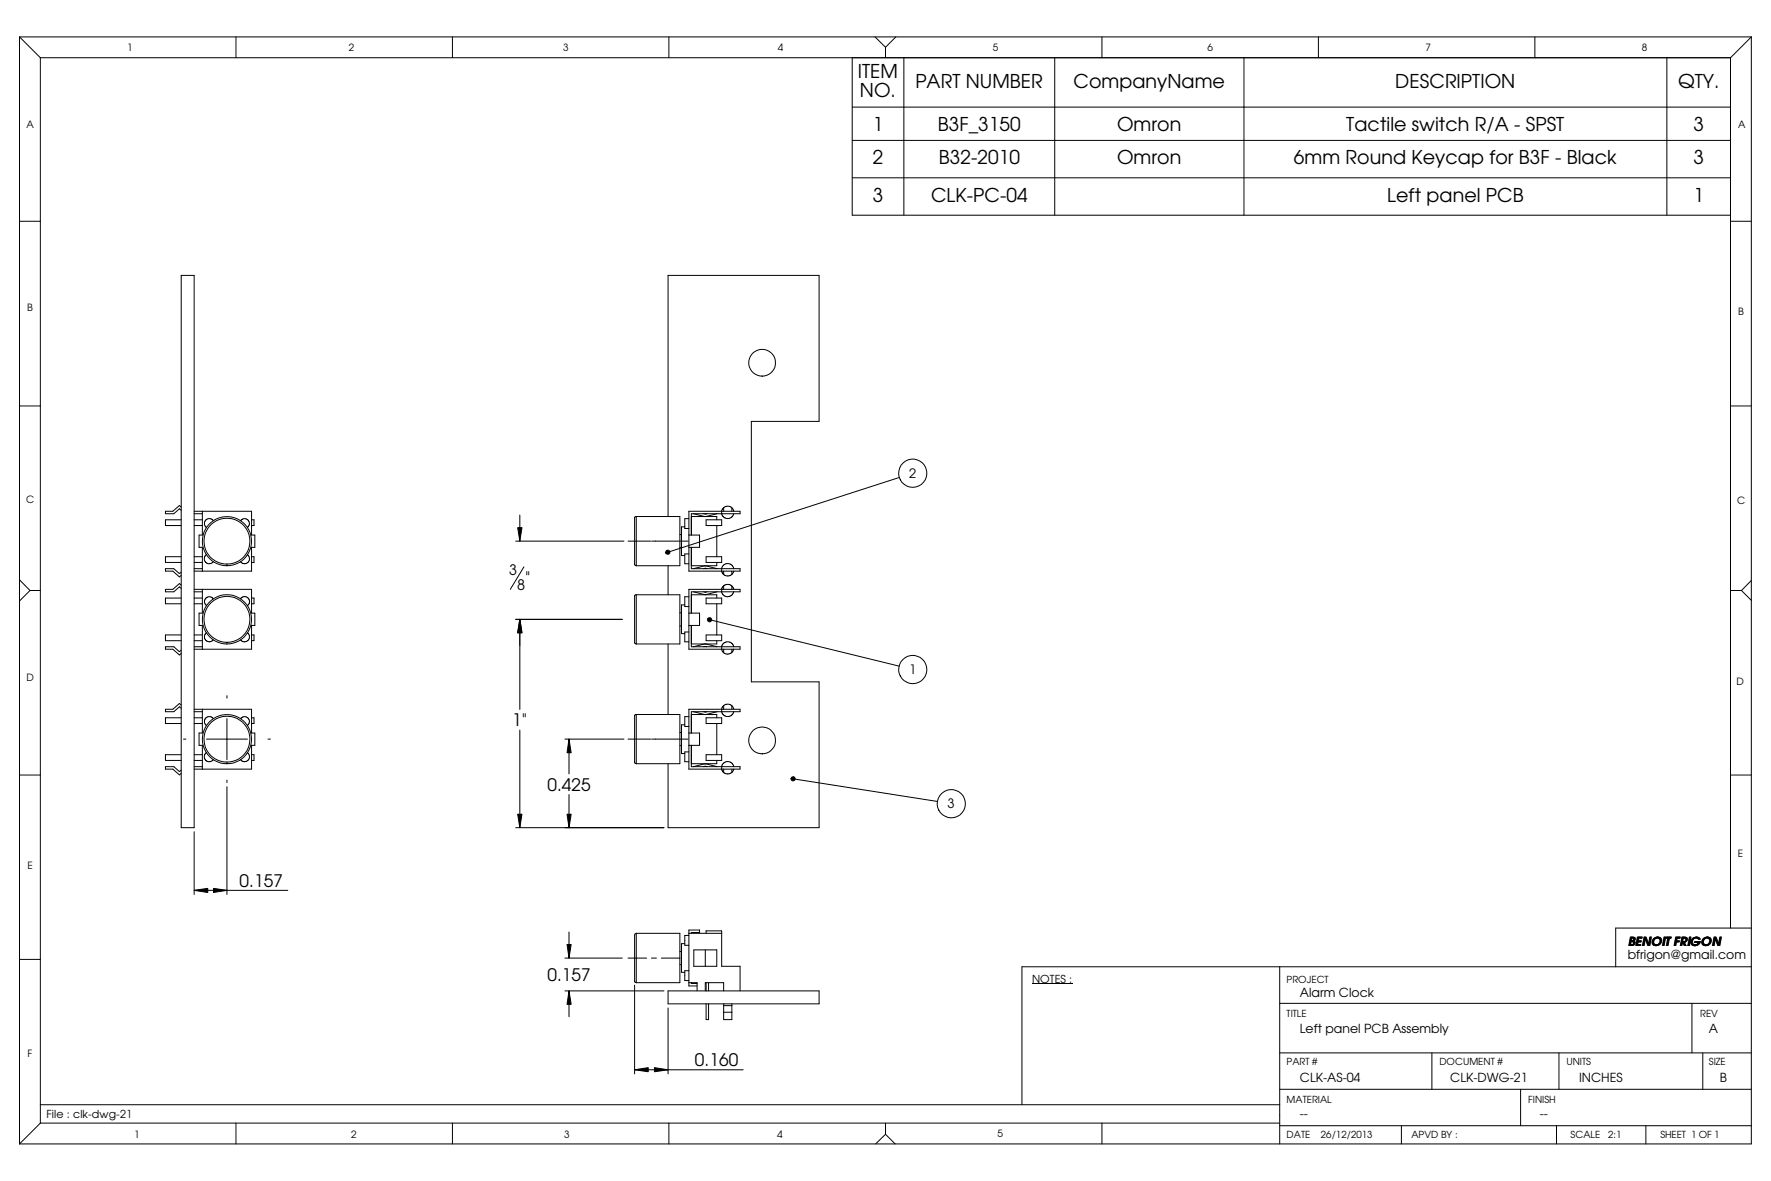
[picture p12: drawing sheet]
<svg xmlns="http://www.w3.org/2000/svg" width="457mm" height="305mm" viewBox="0 0 457 305" stroke-linecap="round" stroke-linejoin="round" font-family="sans-serif">
<g fill="none" stroke="#000" stroke-width=".26">
<path d="M5 9.5l5.4 5.4M5 9.5v285.7M5 9.5h447.1M10.4 14.9v275M10.4 14.9h436.3M60.9 9.5v5.4M116.8 9.5v5.4M172.7 9.5v5.4M220 14.9v40.6h226.7M225.9 9.5l2.7 2.7M228.6 12.2v2.7M231.3 9.5l-2.7 2.7"/>
<path d="M233.3 14.9v40.6M272.3 14.9v40.6M284.5 9.5v5.4M321.1 14.9v40.6M340.4 9.5v5.4M396.2 9.5v5.4M430.3 14.9v40.6M446.7 14.9v224.6M452.1 9.5v285.7h-447.1M452.1 9.5l-5.4 5.4M220 36.2h226.7M220 27.6h226.7"/>
<path d="M5 57.1h5.4M220 45.9h226.7M446.7 57.1h5.4M46.8 71.1h3.3v142.5h-3.3zM5 104.8h5.4M446.7 104.8h5.4M46.8 130.9l-.5-.4-1.7 1.5h-1.9v.6h2.2l1.4-1.3 .5 .4M46.8 134.2h-4.1v1.4h4.1M50.1 132h14.8v6.1h.9v3.2h-.9v6.1h-14.8M50.1 132.6h2.1M50.1 134.2h2.1M50.1 135.6h2.1"/>
<path d="M52.2 132v6.1h-.8v3.2h.8v6.1M55.1 134.4l-.7-.5h-.7l-.6 .3-.3 .6v.6l.5 .7M62.1 134.4l.8-.5h.7l.5 .4 .3 1-.5 .8M64.9 134.2h.7v1.4h-.7M133.1 139.7h28M133.6 136.2h1.1l-.5 3.5zM134.2 132.9v6.8M162.1 139.7h5.9M164.3 133.3l-.5 .2v12.3l.5 .2M164.3 133.3v12.7M164.3 133.3h11.2v12.7h-11.2M168.2 139.7h9.4"/>
<path d="M172.5 133.3v-62.2h39v37.7h-17.5v67.2h17.5v37.6h-39v-16.5M175.5 138h.4M176.8 136h-.9v7.4h.9M177.8 133.9h-1v2.5h1M177.8 138.1h2.8v3.2h-2.8M178.5 138.1v-5.5h12.6v-.6h-13.3v15.4h13.3v-.6h-12.6v-5.5M178.5 133.3h6.5v.9M178.5 135.4h.1M179 132.6l2.9 .7M181.7 132.6h.8M182.3 134.2h4v1.4h-4zM185 135.6v8.1"/>
<path d="M185.1 132.6l-2.9 .7M186.8 131.1v.9M188.9 131.1v.9M189.4 132.6l-.6 .9-.9 .4M189.4 132l-.3-.9-.8-.4h-.9l-.7 .4-.4 .7 .1 1 .6 .8 .9 .2M232.2 123.2l-59.8 19.3M5 149.6l2.7 2.8M7.7 152.4h2.7M7.7 152.4l-2.7 2.7M46.8 151l-.5-.4-1.7 1.5h-1.9v.6h2.2l1.4-1.2 .5 .3M46.8 154.3h-4.1v1.5h4.1M46.8 143.7h-4.1v1.5h4.1"/>
<path d="M46.8 147.7l-.5 .3-1.4-1.2h-2.2v.6h1.9l1.7 1.5 .5-.4M50.1 152.1h14.8v6.1h.9v3.2h-.9v6.2h-14.8M50.1 152.7h2.1M50.1 155.8h2.1M50.1 154.3h2.1M50.1 146.8h2.1M50.1 143.7h2.1M50.1 145.2h2.1M52.2 152.1v6.1h-.8v3.2h.8v6.2M53.3 143.2l-.6 .7 .1 .8 .2 .4 .6 .4h.5l.6-.2 .4-.4M55.1 154.6l-.9-.6-.9 .3-.4 .5-.1 .6 .5 .9M62.1 154.6l.3-.4 .6-.2 1 .3 .3 .5 .1 .6-.5 .9"/>
<path d="M63.8 143.2l.6 .7v.6l-.3 .5-.5 .4-.6 .1-.9-.6M64.9 154.3h.7v1.5h-.7M64.9 143.7h.7v1.5h-.7M133.1 159.9h27.6M134.2 159.9l.5 3.4h-1.1zM134.2 159.9v23.2M135.3 146.3l-3.6 5.8M164.3 153.5l-.5 .2v12.2l.5 .3M164.3 153.5v12.7M164.3 153.5h11.2v12.7h-11.2M172 142.1a.54 .54 0 0 1 .8 .1 .54 .54 0 0 1-.2 .8 .54 .54 0 0 1-.7-.3l.5-.2-.5 .2zM172.5 146v7.5"/>
<path d="M175.5 158.2h.4M175.5 141.4h.4M176.8 156.1h-.9v7.4h.9M177.8 143h-1v2.5h1M177.8 158.2h2.8v3.2h-2.8M177.8 154h-1v2.5h1M178.5 158.2v-5.5h12.6v-.6h-13.3v15.5h13.3v-.7h-12.6v-5.5M178.5 153.5h6.5v.8M178.5 155.6h.1M178.5 143.9h.1M179 152.7l3 .8 3.1-.8M179 146.8l3-.8 3.1 .8"/>
<path d="M181.7 152.7h.8M181.7 146.8h.8M182.3 154.3h4v1.5h-4zM182.3 143.7h4v1.5h-4zM182.8 159.6a.52 .52 0 0 1 .8 .1 .52 .52 0 0 1-.4 .8 .52 .52 0 0 1-.5-.7l.5 .1-.5-.1zM183.2 159.9l48.9 12M185 145.2v.8h-6.5M185 155.8v8.1M186.8 147.4v.9M186.8 151.3v.8M188.9 147.4v.9M188.9 151.3v.8"/>
<path d="M189.4 152.1l-.5-.9-.7-.4-1.1 .2-.8 .9v1l.2 .4 .6 .5 .5 .2 1.1-.2 .5-.5 .2-.6M189.4 147.4l-.6 .9-.9 .4M189.4 146.8l-.3-.8-.8-.5h-.9l-.7 .4-.4 .7 .1 1.1 .6 .7 .9 .2M446.7 152.4h2.9M449.6 152.4l2.5 2.5M452.1 149.8l-2.5 2.6M46.8 167.8l-.5 .4-1.4-1.3h-2.2v.7h1.9l1.7 1.4 .5-.3M46.8 163.9h-4.1v1.5h4.1M50.1 166.9h2.1M50.1 165.4h2.1M50.1 163.9h2.1M53.3 163.4l-.5 .6v.7l.3 .5 1 .5 1-.6"/>
<path d="M58.6 179.5v.7M63.9 163.3l.5 .7v.7l-.3 .5-.5 .4-.7 .1-.8-.6M64.9 163.9h.7v1.5h-.7M172.5 166.2v18.2M175.5 161.5h.4M177.8 163.1h-1v2.6h1M178.5 164.1h.1M181.7 166.9h.8M181.9 166.2l-2.9 .7M182.2 166.2l2.9 .7M182.3 163.9h4v1.5h-4zM185 165.4v.8h-6.5"/>
<path d="M186.8 167.6v.8M188.9 167.6v.8M189.4 166.9l-.5-.9-.7-.3-1.1 .1-.8 1v.9l.2 .4 .6 .6 .5 .1 1.1-.2 .5-.5 .2-.6M46.8 181.9l-.5-.3-1.7 1.4h-1.9v.7h2.2l1.4-1.3 .5 .4M46.8 185.3h-4.1v1.4h4.1M46.8 194.8h-4.1v1.5h4.1M46.8 198.8l-.5 .3-1.4-1.2h-2.2v.6h1.9l1.7 1.5 .5-.4M47.4 190.8h.6M50.1 183h14.8v6.2h.9v3.2h-.9v6.1h-14.8M50.1 197.9h2.1M50.1 183.7h2.1M50.1 186.7h2.1"/>
<path d="M50.1 185.3h2.1M50.1 196.3h2.1M50.1 194.8h2.1M52.2 183v6.2h-.8v3.2h.8v6.1M53.3 194.3l-.6 .7 .1 .7 .3 .5 .5 .4h.5l.6-.2 .4-.4M53.3 190.8h10.6M55.1 185.5l-.7-.5h-.7l-.5 .2-.4 .7v.6l.5 .7M58.6 185.5v10.5M62.1 185.5l.8-.5h.7l.5 .4 .3 1-.5 .8M63.8 194.3l.6 .7v.6l-.3 .5-.5 .4-.6 .1-.9-.6M64.9 185.3h.7v1.4h-.7M64.9 194.8h.7v1.5h-.7"/>
<path d="M69.2 190.8h.6M134.2 188.4v25.2M145.8 190.8h15.3M146.9 190.8l.5 3.5h-1zM146.9 190.8v8.9M162.1 190.8h5.9M164.3 184.4l-.5 .2v12.2l.5 .3M164.3 184.4v12.7M164.3 184.4h11.2v12.7h-11.2M168.2 190.8h9.4M175.5 189.1h.4M175.5 192.4h.4"/>
<path d="M176.8 187.1h-.9v7.4h.9M177.8 194.1h-1v2.5h1M177.8 185h-1v2.5h1M177.8 189.2h2.8v3.2h-2.8M178.5 189.2v-5.5h12.6v-.7h-13.3v15.5h13.3v-.6h-12.6v-5.5M178.5 184.4h6.5v.9M178.5 195h.1M178.5 186.5h.1M179 197.9l2.9-.8 3.2 .8M179 183.7l2.9 .7M181.7 197.9h.8M181.7 183.7h.8"/>
<path d="M182.3 185.3h4v1.4h-4zM182.3 194.8h4v1.5h-4zM185 186.7v8.1M185 196.3v.8h-6.5M185.1 183.7l-2.9 .7M186.8 182.2v.8M186.8 198.5v.8M188.9 182.2v.8M188.9 198.5v.8M189.4 183.7l-.6 .9-.9 .4M189.4 183l-.3-.8-.8-.4h-.9l-.7 .4-.4 .7 .1 1 .6 .8 .9 .2M189.4 197.9l-.3-.8-1-.5-1.2 .2-.6 .9 .1 1.2 1 .8h.8l.5-.2 .7-1"/>
<path d="M5 200h5.4M50.1 214.7v16.1M58.6 201.3v.7M58.6 203v27.8M133.1 213.6h38.3M133.6 210.1h1.1l-.5 3.5zM146.4 210.1h1l-.5 3.5zM146.9 205.1v8.5M204.4 200.6a.53 .53 0 0 1 .8 .2 .53 .53 0 0 1-.4 .7 .53 .53 0 0 1-.6-.6l.5 .1-.5-.1zM204.7 201l37.3 5.8M446.7 200h5.4M50.1 229.8l3.5-.5v1z"/>
<path d="M50.1 229.8h24.2M55.1 229.3l3.5 .5-3.5 .5zM452.1 239.5h-35v10M5 247.6h5.4M145.8 255.7h25.6M145.8 247.3h14.9M146.4 243.8h1l-.5 3.5zM146.9 255.7l.5 3.5h-1zM146.9 240.5v6.8M146.9 255.7v6.7M162.1 247.3h4.8M163.8 254.3v22.9"/>
<path d="M164.3 240.9l-.5 .4v12.1l.5 .2M164.3 240.9h11.2v12.7h-11.2M164.3 240.9v12.7M168.2 247.3h1.3M170.7 247.3h4.8M172.5 255.7h39v3.4h-39zM175.5 245.6h.4M175.5 249h.4M176.8 243.5h-.9v7.5h.9M177.8 241.4h-1v2.6h1M177.8 250.5h-1v2.6h1M177.8 253.6h2.2v2.1"/>
<path d="M177.8 240.9h8.5M178.5 240.9v-.2h2.1v-.7h-2.8v14.5h2.2M178.5 253.6v.2h1.5M179.1 245.2h5.9v4.2h-5.9zM182.1 255.7v-2.1h4.7v2.1M182.1 245.2v4.2M182.3 259.1v4h.6v-4M182.3 240.9v-.7h4v9.2h4.8v6.3M182.3 253.6v2.1M182.9 253.6v2.1M186.8 259.1v4h2.1v-4M186.8 259.5h2.1"/>
<path d="M266.4 253.9h10.5M330.4 249.5v45.7M330.4 259h121.7M436.8 259v12.7M452.1 249.5h-188.3v35.6M163.8 276.1l3.5-.6v1.1zM163.8 276.1h28.1M169 275.5l3.5 .6-3.5 .5zM172.5 260.1v17.1M186.8 261.2h2.1M330.4 271.7h121.7M369.7 271.7v9.4"/>
<path d="M402.5 271.7v9.4M439.6 271.7v9.4M10.4 289.9h320M10.4 289.9l-5.4 5.3M10.4 285.1h320M60.9 289.9v5.3M116.8 289.9v5.3M172.7 289.9v5.3M228.6 289.9v2.8M228.6 292.7l-2.5 2.5M228.6 292.7l2.5 2.5M284.5 289.9v5.3"/>
<path d="M330.4 290.5h121.7M330.4 281.1h121.7M361.8 290.5v4.7M392.6 281.1v9.4M401.8 290.5v4.7M424.9 290.5v4.7"/>
<circle cx="196.8" cy="93.6" r="3.5"/>
<circle cx="58.6" cy="139.7" r="6.3"/>
<circle cx="58.6" cy="139.7" r="5.9"/>
<circle cx="235.6" cy="122.1" r="3.6"/>
<circle cx="58.6" cy="159.8" r="5.9"/>
<circle cx="58.6" cy="159.8" r="6.4"/>
<circle cx="235.6" cy="172.8" r="3.6"/>
<circle cx="58.6" cy="190.8" r="5.9"/>
<circle cx="58.6" cy="190.8" r="6.3"/>
<circle cx="196.8" cy="191.1" r="3.5"/>
<circle cx="245.6" cy="207.4" r="3.6"/>
</g>
<g fill="#000">
<path d="M133.6 136.2h1.1l-.5 3.5zM134.2 159.9l.5 3.4h-1.1zM146.9 190.8l.5 3.5h-1zM133.6 210.1h1.1l-.5 3.5zM146.4 210.1h1l-.5 3.5zM50.1 229.8l3.5-.5v1zM55.1 229.3l3.5 .5-3.5 .5zM146.4 243.8h1l-.5 3.5zM146.9 255.7l.5 3.5h-1zM163.8 276.1l3.5-.6v1.1zM169 275.5l3.5 .6-3.5 .5z"/>
<path d="M172 142.1a.54 .54 0 0 1 .8 .1 .54 .54 0 0 1-.2 .8 .54 .54 0 0 1-.7-.3l.5-.2-.5 .2z" fill-rule="evenodd"/>
<path d="M182.8 159.6a.52 .52 0 0 1 .8 .1 .52 .52 0 0 1-.4 .8 .52 .52 0 0 1-.5-.7l.5 .1-.5-.1z" fill-rule="evenodd"/>
<path d="M204.4 200.6a.53 .53 0 0 1 .8 .2 .53 .53 0 0 1-.4 .7 .53 .53 0 0 1-.6-.6l.5 .1-.5-.1z" fill-rule="evenodd"/>
</g>
<g font-size="4.9">
<text x="221.4" y="20.2">ITEM</text>
<text x="236.3" y="22.6">PART NUMBER</text>
<text x="277.1" y="22.6">CompanyName</text>
<text x="360.2" y="22.6">DESCRIPTION</text>
<text x="433.2" y="22.6">QTY.</text>
<text x="222" y="25">NO.</text>
<text x="225.3" y="33.8">1</text>
<text x="242.1" y="33.8">B3F_3150</text>
<text x="288.4" y="33.8">Omron</text>
<text x="347.6" y="33.8">Tactile switch R/A - SPST</text>
<text x="437.2" y="33.8">3</text>
<text x="225.3" y="42.4">2</text>
<text x="242.4" y="42.4">B32-2010</text>
<text x="288.4" y="42.4">Omron</text>
<text x="334.1" y="42.4">6mm Round Keycap for B3F - Black</text>
<text x="437.2" y="42.4">3</text>
<text x="225.3" y="52.1">3</text>
<text x="240.4" y="52.1">CLK-PC-04</text>
<text x="358.1" y="52.1">Left panel PCB</text>
<text x="437.2" y="52.1">1</text>
</g>
<g font-size="4.4">
<text x="135.6" y="150.7">&quot;</text>
<text x="132.2" y="187.5">1&quot;</text>
<text x="141.3" y="204.1">0.425</text>
<text x="61.8" y="228.9">0.157</text>
<text x="141.3" y="253.1">0.157</text>
<text x="179.4" y="275.2">0.160</text>
</g>
<g font-size="3.7">
<text x="131.4" y="148.5">3</text>
<text x="133.5" y="152.2">8</text>
</g>
<g font-size="3.3">
<text x="234.7" y="123.4">2</text>
<text x="234.7" y="174">1</text>
<text x="244.6" y="208.7">3</text>
</g>
<g font-size="3.2">
<text x="420.3" y="244.1">BENOIT FRIGON</text>
<text x="420.2" y="247.5">bfrigon@gmail.com</text>
<text x="335.6" y="257.2">Alarm Clock</text>
<text x="335.6" y="266.5">Left panel PCB Assembly</text>
<text x="441.2" y="266.7">A</text>
<text x="335.6" y="279.4">CLK-AS-04</text>
<text x="374.4" y="279.4">CLK-DWG-21</text>
<text x="407.7" y="279.4">INCHES</text>
<text x="443.9" y="279.3">B</text>
<text x="335.6" y="288.5">--</text>
<text x="397.5" y="288.5">--</text>
</g>
<g font-size="2.8">
<text x="266.4" y="253.6">NOTES :</text>
<text x="12" y="288.6">File : clk-dwg-21</text>
</g>
<g font-size="2.6">
<text x="32.8" y="13.2">1</text>
<text x="90.1" y="13.2">2</text>
<text x="145.4" y="13.2">3</text>
<text x="200.8" y="13.2">4</text>
<text x="256.3" y="13.2">5</text>
<text x="311.7" y="13.2">6</text>
<text x="368" y="13.2">7</text>
<text x="423.8" y="13.2">8</text>
<text x="6.8" y="33">A</text>
<text x="448.7" y="33">A</text>
<text x="7" y="80.2">B</text>
<text x="448.7" y="81.2">B</text>
<text x="6.7" y="129.8">C</text>
<text x="448.4" y="130">C</text>
<text x="6.8" y="175.8">D</text>
<text x="448.3" y="176.7">D</text>
<text x="448.6" y="221.1">E</text>
<text x="7.1" y="224.3">E</text>
<text x="7.1" y="272.9">F</text>
<text x="34.6" y="293.6">1</text>
<text x="90.7" y="293.6">2</text>
<text x="145.6" y="293.6">3</text>
<text x="200.7" y="293.6">4</text>
<text x="257.5" y="293.4">5</text>
</g>
<g font-size="2.5">
<text x="332.1" y="253.6">PROJECT</text>
<text x="332.1" y="262.6">TITLE</text>
<text x="438.9" y="262.5">REV</text>
<text x="332.1" y="274.9">PART #</text>
<text x="371.6" y="274.9">DOCUMENT #</text>
<text x="404.4" y="274.9">UNITS</text>
<text x="441.2" y="274.9">SIZE</text>
<text x="332.1" y="284.6">MATERIAL</text>
<text x="394.5" y="284.6">FINISH</text>
<text x="332.1" y="293.7">DATE</text>
<text x="341" y="293.7">26/12/2013</text>
<text x="364.4" y="293.7">APVD BY :</text>
<text x="405.5" y="293.7">SCALE</text>
<text x="415.2" y="293.7">2:1</text>
<text x="428.7" y="293.7">SHEET 1 OF 1</text>
</g>
</svg>
